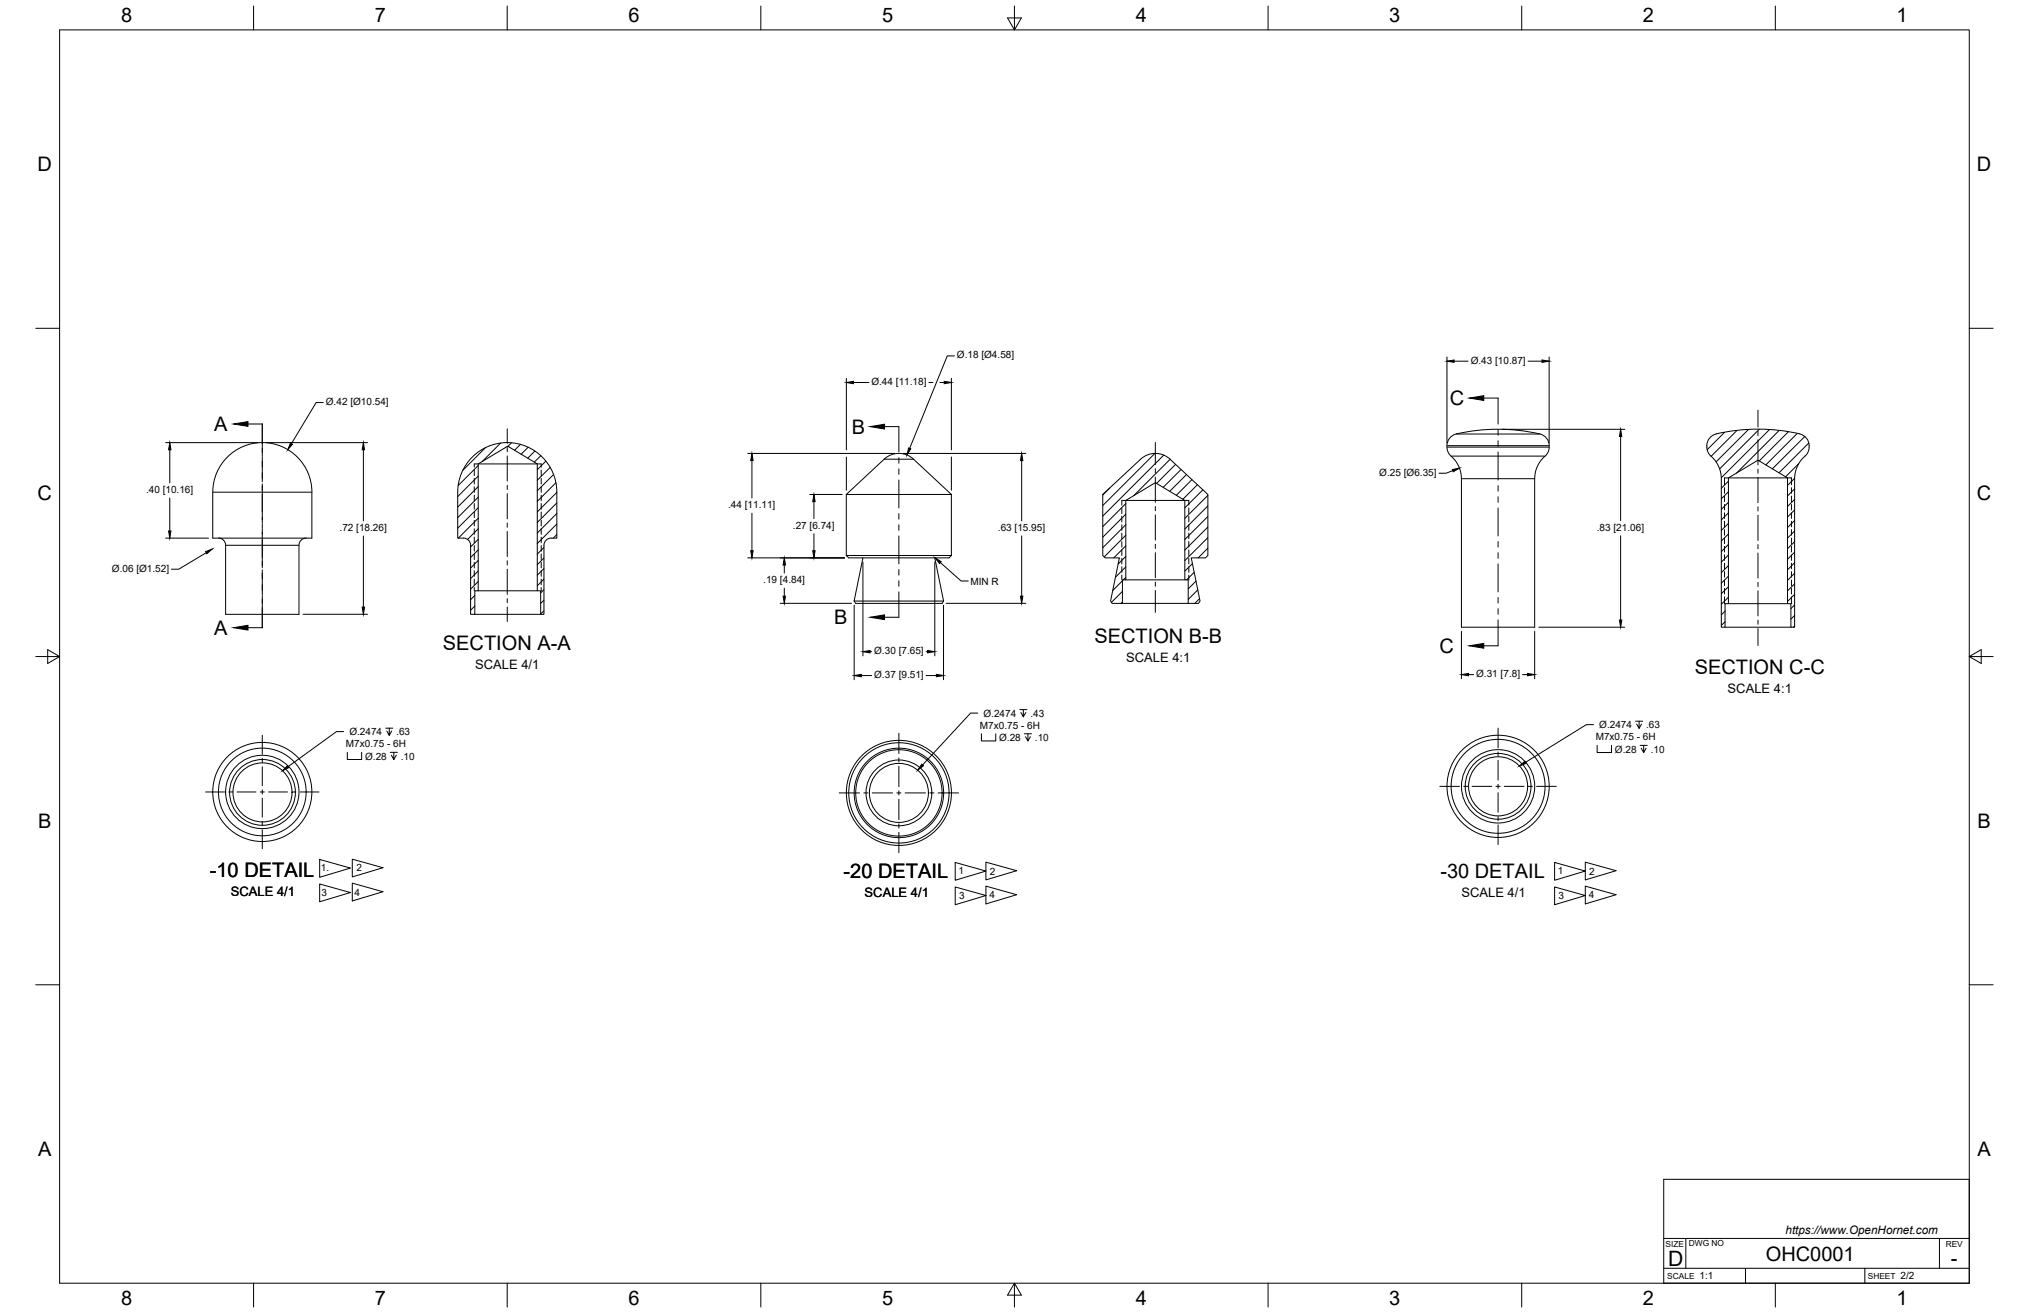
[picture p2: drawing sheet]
<svg xmlns="http://www.w3.org/2000/svg" width="864mm" height="559mm" viewBox="0 0 864 559" stroke-linecap="round" stroke-linejoin="round" font-family="sans-serif">
<!-- layer: Visible Narrow -->
<g fill="none" stroke="#000" stroke-width=".43">
<path d="M376.4 195.4h12.3M616.1 189.7h43M616.1 190.3h43M617.9 194.1h39.5M620 184.7h35.2M90.8 209.5h41.7M622.2 203.7h30.8M96.2 232.1h30.9"/>
<circle cx="111.6" cy="337" r="18.7"/>
<circle cx="637.6" cy="334.7" r="20"/>
</g>
<!-- layer: Visible -->
<g fill="none" stroke="#000" stroke-width=".43">
<path d="M201.9 197.4h28.5M485.5 195.4a9.1 9.1 0 0 1 12.5 0l16.1 15v26l-1 1h-6.1l3.8 18.4-.7 1h-4.4v-10h-1.4v-33.8l-12.6-7.6-12.5 7.6v33.8h-1.5v10h-4.3l-.7-1 3.7-18.4h-6l-1-1v-26l16.1-15M615.9 189.7a5.6 5.6 0 0 1 5.8-5.4 74.7 74.7 0 0 1 35.2 1l1.1 .9 .9 1.2 .5 2.3M615.9 189.7a5.7 5.7 0 0 0 2.5 5.2 12.8 12.8 0 0 1 3.6 8.8v63.2h31.2v-63.2a13.8 13.8 0 0 1 5.3-10.5l.7-1.7 .2-1.8M726.5 189.7a5.7 5.7 0 0 0 2.5 5.2 12.9 12.9 0 0 1 3.6 8.8v63.2h1.6v-10h1.5v-53.5l12.5-7.5 12.6 7.5v53.5h1.5v10h1.5v-63.2a13.8 13.8 0 0 1 5.3-10.5l.8-1.7 .1-1.2M730.4 184.7a5.1 5.1 0 0 0-3.9 5M766.1 184.7a79.1 79.1 0 0 0-35.6 0M766.1 184.7a5.1 5.1 0 0 1 3.9 5M770 189.7v.6M90.6 209.5v19.5h42.1v-19.5M90.6 209.5a21.1 21.1 0 0 1 21.1-21.1 21.1 21.1 0 0 1 21.1 21.1M194.8 209.5a21.1 21.1 0 0 1 21.1-21.1 21.1 21.1 0 0 1 21.1 21.1"/>
<path d="M194.8 209.5v19.5a4.8 4.8 0 0 1 4.8 1.1l.7 2M237 209.5v19.5h-2.4M360.2 210.4h44.7M360.2 210.4l16.1-15a9.2 9.2 0 0 1 12.5 0l16.1 15M360.2 210.4v26M404.9 210.4v26M477.5 213h28.5M734 203.4h28.5M93 229l1.9 .7 1.1 1.7v30.1h31.3v-29.4l.6-2 1.1-.8 1.3-.3M234.6 229l-1.9 .7-1.1 1.7-.1 30.1h-1.4v-10.1h-1.4v-54l-12.6-7.5-12.6 7.5v54h-1.4v10.1h-1.8v-29.4M360.2 236.4l1 1h42.7l1-1M360.2 236.4h44.7"/>
<path d="M367.3 237.4l-3.8 18.4M397.9 237.4l3.7 18.4M203.5 251.4h25.2M363.5 255.8l.7 1h36.8l.6-1M363.5 255.8h38.1M477.7 256.8h28M479.2 246.8h25.1M735.7 256.9h25.1M202.1 261.5h28M734.2 266.9h28.1"/>
<circle cx="111.6" cy="337" r="15.6"/>
<circle cx="111.6" cy="337" r="21.1"/>
<circle cx="111.7" cy="337.2" r="14"/>
<circle cx="111.7" cy="337.2" r="12.6"/>
<circle cx="382.6" cy="337.4" r="22.4"/>
<circle cx="382.6" cy="337.4" r="18.4"/>
<circle cx="382.6" cy="337.4" r="21.3"/>
<circle cx="382.6" cy="337.4" r="19"/>
<circle cx="382.6" cy="337.4" r="14"/>
<circle cx="382.6" cy="337.4" r="12.6"/>
<circle cx="637.6" cy="334.7" r="12.6"/>
<circle cx="637.6" cy="334.7" r="21.8"/>
<circle cx="637.6" cy="334.7" r="14"/>
<circle cx="637.6" cy="334.7" r="15.6"/>
</g>
<!-- layer: Hidden -->
<g fill="none" stroke="#000" stroke-width=".43">
<path d="M201.9 197.4v1.4M230.4 197.4v1.4M201.9 200v2.4M201.9 203.6v2.4M201.9 207.2v2.4M201.9 210.8v2.3M201.9 214.3v2.4M201.9 217.9v2.4M230.4 200v2.4M230.4 203.6v2.4M230.4 207.2v2.4M230.4 210.8v2.3"/>
<path d="M230.4 214.3v2.4M230.4 217.9v2.4M477.5 213v2M477.5 216.2v2.4M477.5 219.8v2.3M506 213v2M506 216.2v2.4M506 219.8v2.3M734 203.4v3M734 207.5v2.4M734 211.1v2.4M734 214.7v2.4"/>
<path d="M734 218.2v2.4M762.5 203.4v3M762.5 207.5v2.4M762.5 211.1v2.4M762.5 214.7v2.4M762.5 218.2v2.4M201.9 221.5v2.3M201.9 225v2.4M201.9 228.6v2.4M201.9 232.2v2.4M201.9 235.8v2.3M201.9 239.3v2.4"/>
<path d="M230.4 221.5v2.3M230.4 225v2.4M230.4 228.6v2.4M230.4 232.2v2.4M230.4 235.8v2.3M230.4 239.3v2.4M477.5 223.3v2.4M477.5 226.9v2.4M477.5 230.5v2.4M477.5 234v2.4M477.5 237.6v2.4M506 223.3v2.4"/>
<path d="M506 226.9v2.4M506 230.5v2.4M506 234v2.4M506 237.6v2.4M734 221.8v2.4M734 225.4v2.4M734 229v2.4M734 232.5v2.4M734 236.1v2.4M734 239.7v2.4M762.5 221.8v2.4M762.5 225.4v2.4"/>
<path d="M762.5 229v2.4M762.5 232.5v2.4M762.5 236.1v2.4M762.5 239.7v2.4M201.9 242.9v2.4M201.9 246.5v2.4M201.9 250v1.4M230.4 242.9v2.4M230.4 246.5v2.4M230.4 250v1.4M477.5 241.2v2.4M477.5 244.8v2"/>
<path d="M506 241.2v2.4M506 244.8v2M734 243.3v2.3M734 246.8v2.4M734 250.4v2.4M734 254v2.9M762.5 243.3v2.3M762.5 246.8v2.4M762.5 250.4v2.4M762.5 254v2.9"/>
</g>
<!-- layer: Border -->
<g fill="none" stroke="#000" stroke-width=".43">
<path d="M25.4 12.7h812.8v533.4h-812.8zM107.9 2.6v10.1M215.9 2.6v10.1M323.8 2.6v10.1M428.8 7.6h5.9l-2.9 5.1zM431.8 2.6v10.1M539.7 2.6v10.1M647.7 2.6v10.1M755.6 2.6v10.1M15.2 139.7h10.2M838.2 139.7h10.1M15.2 279.4h10.2"/>
<path d="M20.3 276.5l5.1 2.9-5.1 3zM838.2 279.4l5.1-2.9v5.9zM838.2 279.4h10.1M15.2 419.1h10.2M838.2 419.1h10.1M107.9 546.1v10.2M215.9 546.1v10.2M323.8 546.1v10.2M431.8 546.1l2.9 5.1h-5.9zM431.8 546.1v10.2M539.7 546.1v10.2M647.7 546.1v10.2"/>
<path d="M755.6 546.1v10.2"/>
</g>
<!-- layer: Titleblock -->
<path d="M708.1 501.9h130.1v44.2h-130.1zM708.1 539.8h130.1M708.1 527.1h130.1M717.5 527.1v12.7M742.9 539.8v6.3M793.7 539.8v6.3M825.5 527.1v12.7" fill="none" stroke="#000" stroke-width=".43"/>
<!-- layer: Center Lines -->
<g fill="none" stroke="#000" stroke-width=".43">
<path d="M748.2 174.6v7.2M111.6 180.4v8.6M111.6 190.8v1.8M111.6 194.3v10.7M215.9 182.5v6.2M215.9 190.5v1.8M215.9 194v10.7M491.7 188.3v9.4M491.7 199.5v1.8M748.2 183.6v1.8M748.2 187.1v10.7M748.2 199.6v1.8"/>
<path d="M111.6 206.8v1.8M111.6 210.4v10.7M215.9 206.5v1.8M215.9 210.1v10.7M491.7 203.1v10.7M491.7 215.6v1.7M491.7 219.1v10.7M748.2 203.2v10.7M748.2 215.7v1.8M748.2 219.3v10.7M111.6 222.9v1.8M111.6 226.5v10.7"/>
<path d="M111.6 239v1.8M215.9 222.6v1.8M215.9 226.2v10.7M215.9 238.7v1.8M491.7 231.6v1.8M491.7 235.2v10.7M748.2 231.8v1.8M748.2 235.4v10.7M111.6 242.5v10.8M111.6 255.1v1.7M111.6 258.6v8.5M215.9 242.3v10.7"/>
<path d="M215.9 254.8v1.7M215.9 258.3v6.2M491.7 247.7v1.8M491.7 251.3v9.3M748.2 247.9v1.7M748.2 251.4v10.7M748.2 263.9v1.8M748.2 267.5v7.2M111.6 312.9v8.1M382.6 312.1v8.6M637.6 309.9v8.4M87.5 337.1h8"/>
<path d="M97.3 337.1h1.8M100.9 337.1h8.1M110.7 337.1h1.8M111.6 322.7v1.8M111.6 326.3v8.1M111.6 336.2v1.7M111.6 339.7v8.1M114.3 337.1h8.1M124.1 337.1h1.8M127.7 337.1h8.1M357.2 337.5h8.7M367.6 337.5h1.8"/>
<path d="M371.2 337.5h8.7M381.7 337.5h1.8M382.6 322.5v1.8M382.6 326.1v8.7M382.6 336.6v1.7M385.3 337.5h8.6M395.7 337.5h1.8M399.3 337.5h8.7M612.8 334.7h8.4M623 334.7h1.8M626.6 334.7h8.3M636.7 334.7h1.8"/>
<path d="M637.6 320v1.8M637.6 323.6v8.4M637.6 333.8v1.8M637.6 337.4v8.3M640.3 334.7h8.4M650.5 334.7h1.8M654 334.7h8.4M111.6 349.6v1.7M111.6 353.1v8.1M382.6 340.1v8.7M382.6 350.6v1.8M382.6 354.2v8.7"/>
<path d="M637.6 347.5v1.8M637.6 351.1v8.4"/>
</g>
<!-- layer: Annotations -->
<g fill="none" stroke="#000" stroke-width=".43">
<path d="M631.5 169.4h6.1v11.1M105.5 180.4h6.1v13.6M111.6 196.4v2.4M376.5 181.6h6.1v10.8M382.6 194.8v2.3M382.6 199.5v2.4M637.6 182.8v2.4M637.6 187.6v2.4M637.6 192.4v11.9M111.6 201.2v2.4M111.6 205.9v11.9M382.6 204.3v11.9"/>
<path d="M382.6 218.6v2.4M637.6 206.7v2.3M637.6 211.4v2.4M637.6 216.2v11.9M111.6 220.2v2.4M111.6 225v2.4M111.6 229.7v12M382.6 223.3v2.4M382.6 228.1v11.9M400.3 239.4l8.8 7.9h3M637.6 230.5v2.4M637.6 235.2v2.4"/>
<path d="M637.6 240v11.9M111.6 244v2.4M111.6 248.8v2.4M111.6 253.6v13.5h-6.1M382.6 242.4v2.4M382.6 247.1v2.4M382.6 251.9v10.8h-6.1M637.6 254.3v2.4M637.6 259v2.4M637.6 263.8v11h-6.1M146.3 311.4h-3.1l-20.5 14.8M164.2 309.9h3"/>
<path d="M165.7 309.9v3l-1.1-1.8M166.7 311.1l-1 1.8M416.2 303.5h-3.1l-20.4 22.1M417.7 312.3v3h6.1v-3M434 302h3.1M435.6 302v3.1l-1.1-1.9M436 312.3h3M436.6 303.2l-1 1.9M437.5 312.3v3l-1-1.8M438.6 313.5l-1.1 1.8M678.2 308.4h-3l-25.9 16M679.8 317.2v3.1h6.1v-3.1"/>
<path d="M696.1 306.9h3.1M697.7 306.9v3.1l-1.1-1.9M698.1 317.2h3M698.7 308.1l-1 1.9M699.6 317.2v3.1l-1.1-1.9M700.6 318.4l-1 1.9M147.8 320.2v3h6.1v-3M166.1 320.2h3M167.6 320.2v3l-1-1.8M168.7 321.4l-1.1 1.8"/>
</g>
<path d="M625.4 169.4l6.1-1v2zM99.4 180.4l6.1-1v2.1zM370.4 181.6l6.1-1v2zM398 237.4l2.6 1.7-.7 .7zM99.4 267.1l6.1-1v2.1zM370.4 262.7l6.1-1v2zM625.4 274.8l6.1-1v2.1zM122.4 325.8l.6 .8-2.8 1.4zM392.3 325.2l.7 .7-2.4 1.9zM646.7 326l2.4-2 .5 .8z" fill="#000" stroke="#000" stroke-width=".43"/>
<!-- layer: Hatching -->
<g fill="none" stroke="#000" stroke-width=".43">
<path d="M203.5 198.1l-8.5 8.6M206.6 190.5l-9.6 9.7M213.1 188.6l-7.9 7.8M217.7 188.5l-1.5 1.4M221.5 189.1l-2.5 2.5M224.8 190.4l-3 2.9M227.6 192l-3 3M230.2 194l-2.8 2.7M232.3 196.3l-3.6 3.6M234.2 198.9l-5.5 5.5M491.6 193l-22.2 22.1M495.3 193.7l-25.9 25.9"/>
<path d="M498 195.5l-15.4 15.4M500.4 197.6l-8.1 8.1M502.7 199.8l-7.6 7.6M734 184l-7.4 7.4M739.3 183.2l-11 11M744.2 182.8l-13.8 13.8M748.8 182.7l-16.9 16.8M753.1 182.9l-20.5 20.4M757.2 183.2l-18.1 18.1M761.2 183.8l-12.4 12.4M764.9 184.5l-13.3 13.4M765.6 197.3l-5.6 5.6"/>
<path d="M768.2 185.8l-13.8 13.7M769.9 188.6l-12.7 12.6M203.5 202.6l-8.7 8.7M203.5 207.1l-8.7 8.7M203.5 211.6l-8.7 8.7M203.5 216.1l-8.7 8.7M235.6 202l-6.9 6.9M236.6 205.5l-7.9 7.9M237 209.6l-8.3 8.3M237 214.1l-8.3 8.3M237 218.5l-8.3 8.4M472.3 207.7l-2.9 3"/>
<path d="M479.2 214.3l-9.8 9.8M479.2 218.8l-9.8 9.8M505 202l-7.1 7.1M507.3 204.1l-6.6 6.7M509.7 206.3l-6.2 6.2M512 208.5l-7.7 7.6M514.1 210.8l-9.8 9.8M514.1 215.3l-9.8 9.8M514.1 219.8l-9.8 9.8M735.7 204.8l-3.1 3M735.7 209.3l-3.1 3M735.7 213.8l-3.1 3"/>
<path d="M735.7 218.2l-3.1 3.1M763.8 203.6l-3 3M763.8 208l-3 3.1M763.8 212.5l-3 3.1M763.8 217l-3 3M203.5 220.6l-8.4 8.4M203.5 225l-4.5 4.6M203.5 229.6l-3.2 3.2M203.5 234l-3.2 3.3M203.5 238.5l-3.2 3.2M231.5 233l-2.8 2.8M231.5 237.5l-2.8 2.8"/>
<path d="M237 223l-8.3 8.4M237 227.5l-1.5 1.5M479.2 223.3l-9.8 9.8M479.2 227.8l-9.2 9.2M479.2 232.3l-5.2 5.1M479.2 236.8l-3.3 3.2M507.5 239.9l-3.2 3.2M514.1 224.3l-9.8 9.8M514.1 228.8l-9.8 9.8M514.1 233.3l-4.1 4.1M735.7 222.7l-3.1 3.1M735.7 227.2l-3.1 3.1"/>
<path d="M735.7 231.7l-3.1 3M735.7 236.2l-3.1 3M763.8 221.5l-3 3M763.8 226l-3 3M763.8 230.5l-3 3M763.8 235l-3 3M763.8 239.5l-3 3M202.1 253.4l-1.8 1.8M202.1 257.9l-1.8 1.8M203.5 243l-3.2 3.3M203.5 247.5l-3.2 3.2M231.5 242l-2.8 2.8"/>
<path d="M231.5 246.5l-2.8 2.8M231.5 251l-1.4 1.4M231.5 255.5l-1.4 1.4M231.5 259.9l-1.4 1.4M477.7 247.2l-4.1 4.1M477.7 251.7l-4.6 4.6M477.7 256.2l-.6 .6M479.2 241.3l-4.4 4.4M479.2 245.8l-1 1M508.3 243.6l-3.2 3.2M509 247.3l-3.3 3.3M509.8 251.1l-4.1 4"/>
<path d="M510.6 254.8l-2 2M735.7 240.7l-3.1 3M735.7 245.2l-3.1 3M735.7 249.7l-3.1 3M735.7 254.2l-3.1 3M763.8 244l-3 3M763.8 248.5l-3 3M763.8 252.9l-3 3.1M763.8 257.4l-1.5 1.6M734.3 260.1l-1.7 1.6M734.3 264.6l-1.7 1.6M763.8 261.9l-1.5 1.6"/>
<path d="M763.8 266.4l-.5 .5"/>
</g>
<!-- layer: Dimensions -->
<g fill="none" stroke="#000" stroke-width=".43">
<path d="M406.2 151.5h-3l-16 39.3M615.9 151.9v36.6M618.9 153.7h6M650.4 153.7h5.9M659.4 151.9v36.6M137.6 171.3h-3l-10.5 17.5M360.2 161v30.5M363.3 162.8h6.5M395.4 162.8h1.6M400.1 162.8h1.8M404.9 161v30.5M70.5 188.4h39.4"/>
<path d="M72.3 191.4v14.1M113.4 188.4h43M154.7 191.4v30.3M318.3 193h62.5M320 196v16M360.2 194.5v14.2M384.4 193h52.2M404.9 194.5v14.2M434.8 196v25.7M639.4 182.7h52.2M689.8 185.8v35.8M72.3 211.9v14.1"/>
<path d="M320 218.4v16M344.7 210.4h13.8M346.4 213.5v7.2M618.3 200.3l-2.8 1.1h-3.1M70.5 229h18.3M87.8 235.2l-11.7 7.1h-3.1M154.7 228.1v30.3M318.3 237.4h41.2M346.4 227.2v7.2M367.3 239.2v39.9M397.9 239.2v39.9M434.8 228.1v25.6"/>
<path d="M689.8 228v35.9M332 256.8h30.4M333.8 240.5v3.4M333.8 250.3v3.4M363.6 257.6v31.7M401.6 257.6v31.7M402.7 256.8h33.9M129 261.4h27.4M370.3 277.3h.7M394.2 277.3h.6M622 268.7v20.2M653.2 268.7v20.2"/>
<path d="M655 266.9h36.6M366.6 287.5h4.4M394.2 287.5h4.3M625.1 287.1h2.1M648 287.1h2.2"/>
</g>
<g fill="#000" stroke="#000" stroke-width=".43">
<path d="M615.9 153.7l3-.5v1zM656.3 153.2l3.1 .5-3.1 .5zM360.2 162.8l3.1-.5v1zM401.9 162.3l3 .5-3 .5zM72.3 188.4l.5 3h-1zM123.6 188.5l.9 .6-2 2.3zM154.7 188.4l.5 3h-1zM320 193l.5 3h-1zM386.7 190.6l.9 .4-1.6 2.7zM434.8 193l.6 3h-1.1zM618.2 199.8l3-.6-2.7 1.6zM689.8 182.7l.5 3.1h-1z"/>
<path d="M346.4 210.4l.5 3.1h-1zM71.8 226h1l-.5 3zM87.5 234.8l2.9-1.2-2.4 2zM319.5 234.4h1l-.5 3zM345.9 234.4h1l-.5 3zM154.2 258.4h1l-.5 3zM333.8 237.4l.5 3.1h-1zM333.3 253.7h1l-.5 3.1zM434.3 253.7h1.1l-.6 3.1zM367.3 277.3l3-.5v1.1zM394.8 276.8l3.1 .5-3.1 .6zM689.3 263.9h1l-.5 3z"/>
<path d="M363.6 287.5l3-.5v1zM398.5 287l3.1 .5-3.1 .5zM622 287.1l3.1-.5v1zM650.2 286.6l3 .5-3 .5z"/>
</g>
<!-- layer: Sketch1(1) -->
<path d="M136.1 365.8l13 3.6-13 4zM136.1 376.2l13 3.7-13 3.9zM149.9 365.7l13.1 3.6-13.1 3.9zM149.9 375.9l13.1 3.6-13.1 3.9z" fill="none" stroke="#000" stroke-width=".43"/>
<!-- layer: Sketch1(2) -->
<path d="M406.6 367.1l13 3.6-13 3.9zM406.6 377.5l13 3.6-13 3.9zM419.6 366.9l13.1 3.7-13.1 3.9zM419.6 377.1l13.1 3.7-13.1 3.9z" fill="none" stroke="#000" stroke-width=".43"/>
<!-- layer: Sketch1(2)(1) -->
<path d="M661.7 367.1l13.1 3.6-13.1 3.9zM661.7 377.5l13.1 3.6-13.1 3.9zM674.8 366.9l13 3.7-13 3.9zM674.8 377.1l13 3.7-13 3.9z" fill="none" stroke="#000" stroke-width=".43"/>
<text font-size="9" x="710.1" y="538.8">D</text>
<g font-size="8.5">
<text x="51.6" y="9.4">8</text>
<text x="159.5" y="9.4">7</text>
<text x="267.5" y="9.4">6</text>
<text x="375.4" y="9.3">5</text>
<text x="483.4" y="9.4">4</text>
<text x="591.3" y="9.4">3</text>
<text x="699.3" y="9.4">2</text>
<text x="807.2" y="9.4">1</text>
<text x="16" y="72.9">D</text>
<text x="841.4" y="72.9">D</text>
<text x="617.1" y="172.5">C</text>
<text x="91.2" y="183.5">A</text>
<text x="362.6" y="184.8">B</text>
<text x="16" y="212.6">C</text>
<text x="841.4" y="212.6">C</text>
<text x="355" y="265.7">B</text>
<text x="91.2" y="270.2">A</text>
<text x="465.8" y="273.9">SECTION B-B</text>
<text x="188.5" y="276.5">SECTION A-A</text>
<text x="612.6" y="277.9">C</text>
<text x="721.3" y="286.7">SECTION C-C</text>
<text x="16.2" y="352.3">B</text>
<text x="841.7" y="352.3">B</text>
<text x="89.3" y="373.1">-10 DETAIL</text>
<text x="359.1" y="373.8">-20 DETAIL</text>
<text x="613.1" y="373.8">-30 DETAIL</text>
<text x="16.2" y="492">A</text>
<text x="841.7" y="492">A</text>
<text x="751.6" y="536.7">OHC0001</text>
<text x="830.4" y="538.2">-</text>
<text x="51.6" y="555.5">8</text>
<text x="159.5" y="555.5">7</text>
<text x="267.5" y="555.5">6</text>
<text x="375.4" y="555.4">5</text>
<text x="483.4" y="555.5">4</text>
<text x="591.3" y="555.5">3</text>
<text x="699.3" y="555.5">2</text>
<text x="807.2" y="555.5">1</text>
</g>
<g font-size="5.5">
<text x="479.3" y="281.9">SCALE 4:1</text>
<text x="202.2" y="284.5">SCALE 4/1</text>
<text x="735.3" y="294.8">SCALE 4:1</text>
<text x="98.2" y="381.2">SCALE 4/1</text>
<text x="368" y="381.9">SCALE 4/1</text>
<text x="622" y="381.9">SCALE 4/1</text>
</g>
<text font-size="5" x="760" y="525.2">https://www.OpenHornet.com</text>
<g font-size="4.3">
<text x="407.3" y="152.6">Ø.18 [Ø4.58]</text>
<text x="626" y="154.8">Ø.43 [10.87]</text>
<text x="370.9" y="163.9">Ø.44 [11.18]</text>
<text x="138.7" y="172.4">Ø.42 [Ø10.54]</text>
<text x="587.1" y="202.5">Ø.25 [Ø6.35]</text>
<text x="62.1" y="209.8">.40 [10.16]</text>
<text x="309.9" y="216.3">.44 [11.11]</text>
<text x="144.5" y="226">.72 [18.26]</text>
<text x="337.5" y="225">.27 [6.74]</text>
<text x="424.7" y="226">.63 [15.95]</text>
<text x="679.7" y="225.9">.83 [21.06]</text>
<text x="47.6" y="243.4">Ø.06 [Ø1.52]</text>
<text x="324.9" y="248.2">.19 [4.84]</text>
<text x="413.1" y="248.8">MIN R</text>
<text x="372.1" y="278.4">Ø.30 [7.65]</text>
<text x="372.1" y="288.6">Ø.37 [9.51]</text>
<text x="628.3" y="288.2">Ø.31 [7.8]</text>
<text x="418.6" y="305.1">Ø.2474</text>
<text x="438.6" y="305.1">.43</text>
<text x="417.1" y="310.2">M7x0.75 - 6H</text>
<text x="680.7" y="310">Ø.2474</text>
<text x="700.7" y="310">.63</text>
<text x="148.7" y="312.9">Ø.2474</text>
<text x="168.7" y="312.9">.63</text>
<text x="425.3" y="315.3">Ø.28</text>
<text x="440.5" y="315.3">.10</text>
<text x="679.2" y="315.1">M7x0.75 - 6H</text>
<text x="147.2" y="318">M7x0.75 - 6H</text>
<text x="155.4" y="323.2">Ø.28</text>
<text x="170.6" y="323.2">.10</text>
<text x="687.4" y="320.3">Ø.28</text>
<text x="702.6" y="320.3">.10</text>
<text x="136.6" y="370.7">1.</text>
<text x="151.7" y="370.7">2</text>
<text x="408" y="372">1</text>
<text x="663.1" y="372">1</text>
<text x="421.3" y="372.2">2</text>
<text x="676.4" y="372.2">2</text>
<text x="136.9" y="381.5">3</text>
<text x="150.8" y="381.1">4</text>
<text x="408.2" y="382.8">3</text>
<text x="421.1" y="382.3">4</text>
<text x="663.4" y="382.8">3</text>
<text x="676.2" y="382.3">4</text>
<text x="723.4" y="544.5">1:1</text>
<text x="809" y="544.5">2/2</text>
</g>
<g font-size="3.5">
<text x="708.9" y="530.9">SIZE</text>
<text x="718.9" y="530.5">DWG NO</text>
<text x="828.2" y="530.9">REV</text>
<text x="709.6" y="544.2">SCALE</text>
<text x="795" y="544.2">SHEET</text>
</g>
</svg>
